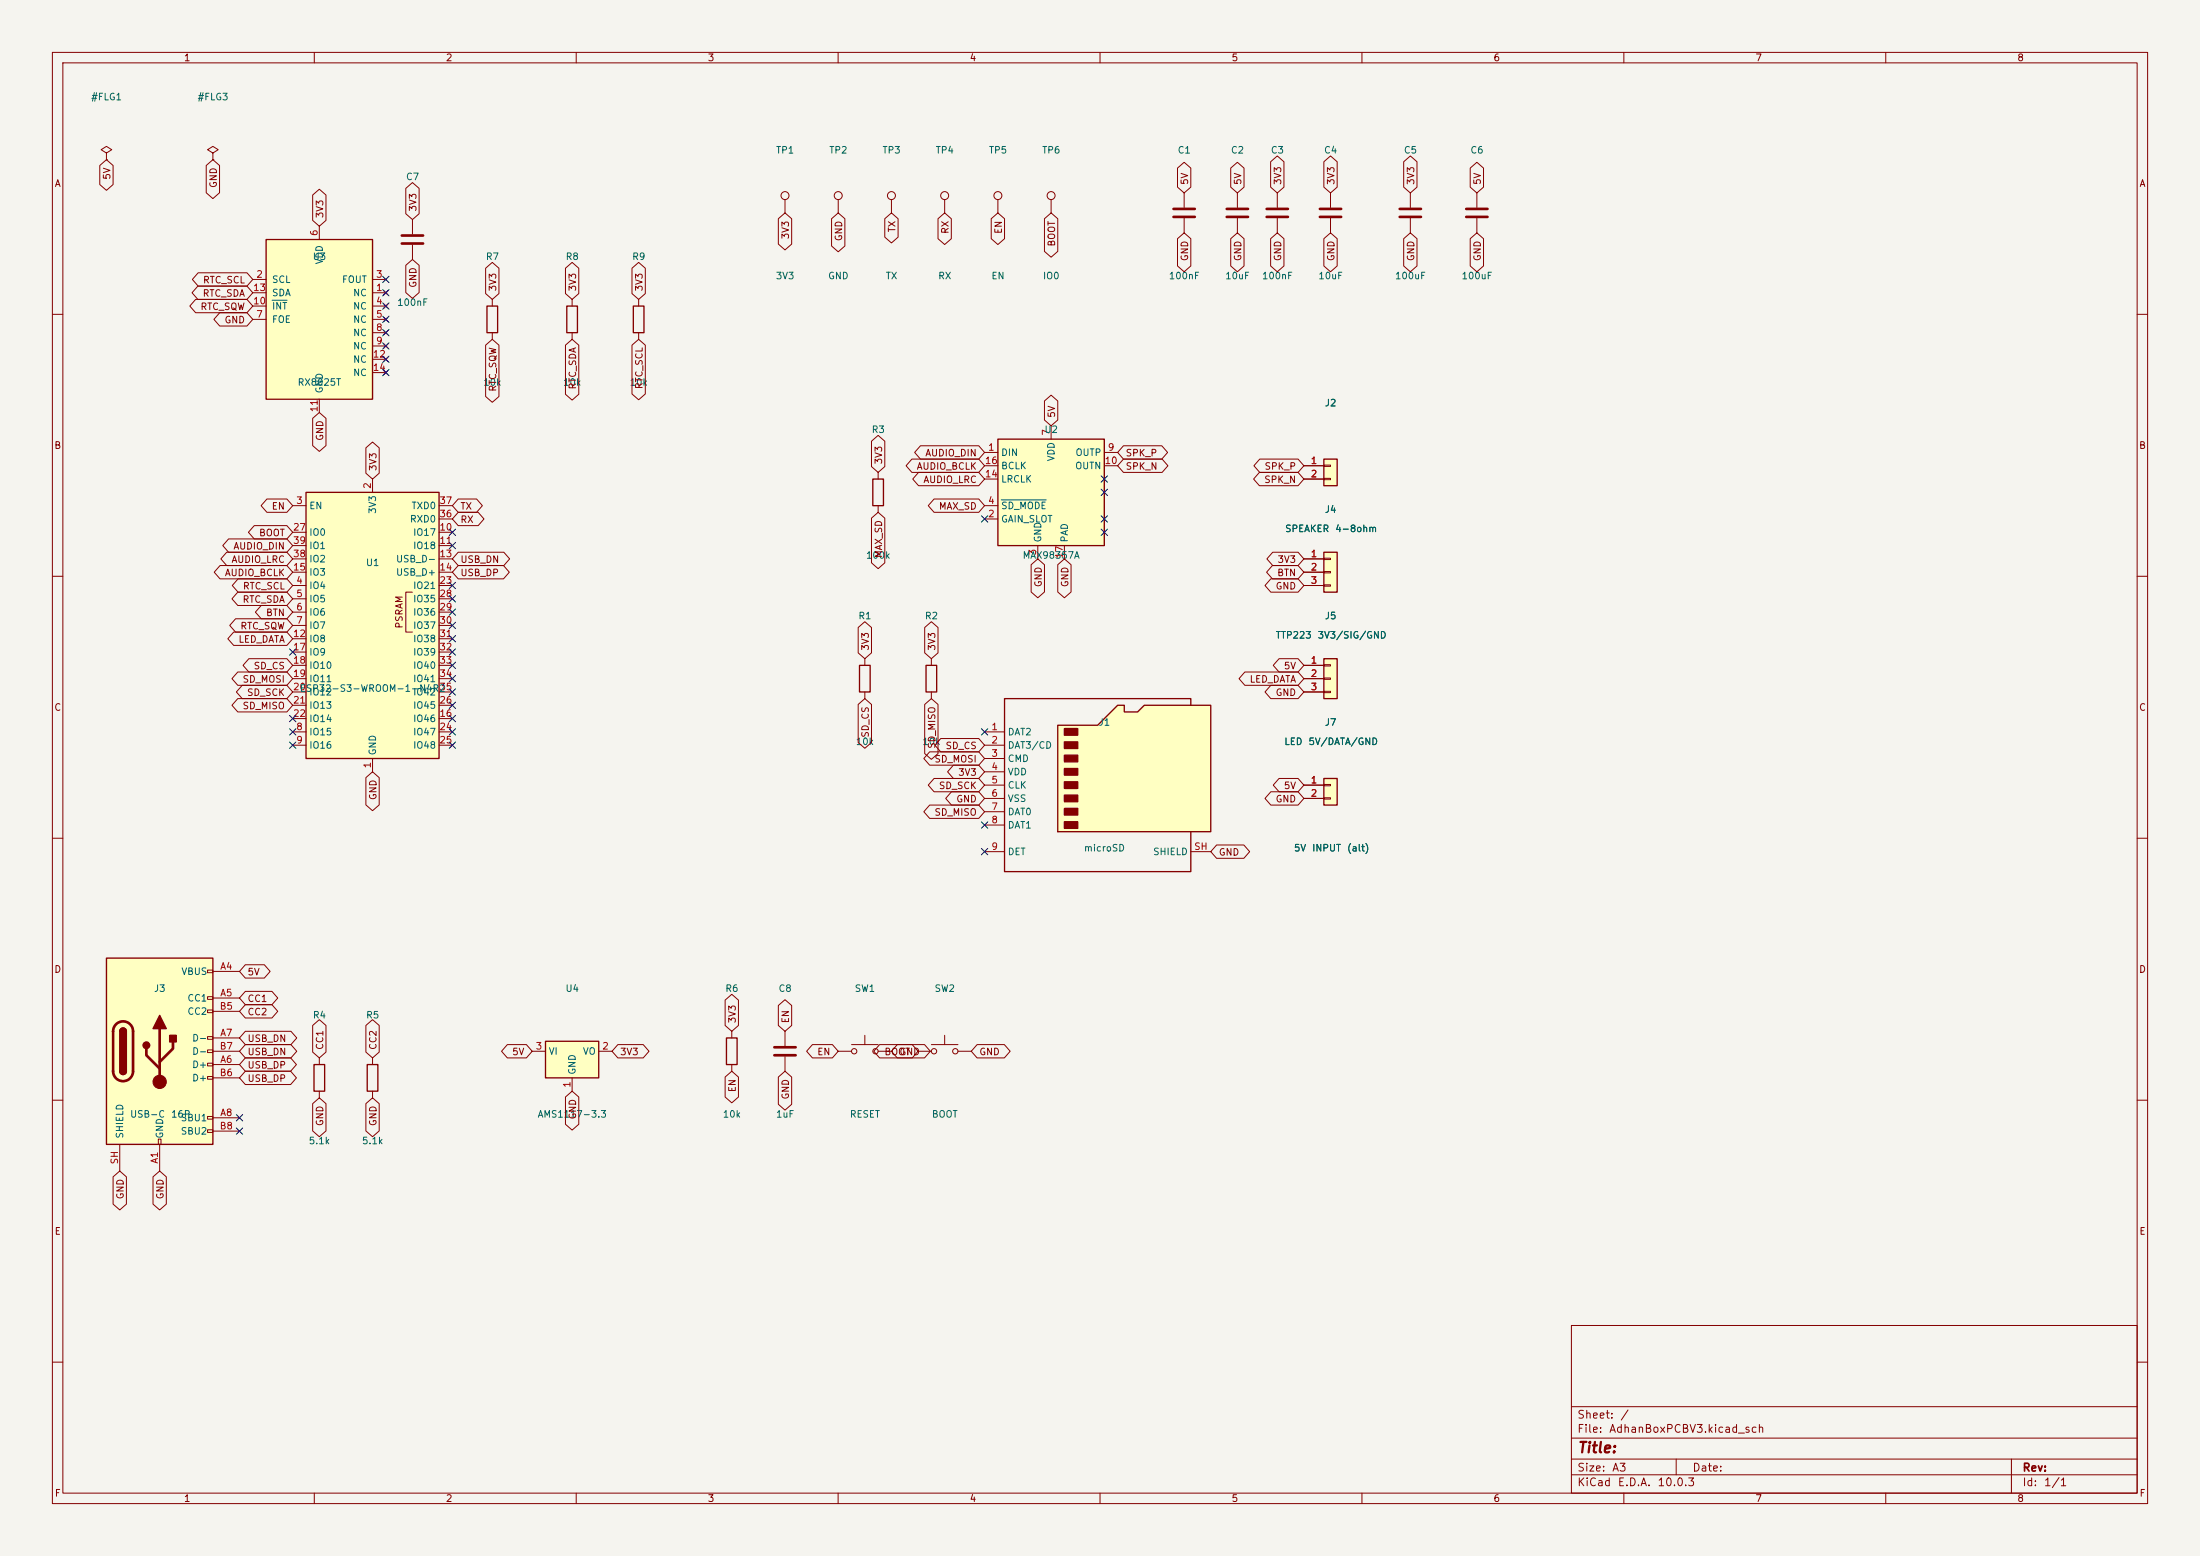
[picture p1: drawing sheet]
<svg xmlns="http://www.w3.org/2000/svg" width="420mm" height="297mm" viewBox="0 0 420 297" stroke-linecap="round" stroke-linejoin="round" font-family="sans-serif">
<path d="M0 0h420v297h-420z" fill="#f5f4ef" stroke="#f5f4ef" stroke-width=".19"/>
<g fill="none" stroke="#840000" stroke-width=".19">
<path d="M10 10h400v277h-400zM12 12h396v273h-396zM60 10v2M110 10v2M160 10v2M210 10v2M260 10v2M310 10v2M360 10v2M200.7 38.1v2.5M243.8 36.8v2.8M254 36.8v2.8"/>
<path d="M269.2 36.8v2.8M281.9 36.8v2.8M243.8 41.7v2.8M254 41.7v2.8M269.2 41.7v2.8M281.9 41.7v2.8M10 60h2M408 60h2M167.6 90.2v1.2M167.6 96.5v1.3M10 110h2M408 110h2"/>
<path d="M10 160h2M408 160h2M10 210h2M61 201.9v1.3M61 208.3v1.3M71.1 201.9v1.3M71.1 208.3v1.3M408 210h2M300 253h108v32h-108zM10 260h2M300 278.5h108M300 274.5h108"/>
<path d="M300 268.5h108M320 278.5v3M384 278.5v6.5M408 260h2M60 285v2M110 285v2M160 285v2M210 285v2M260 285v2M300 281.5h108M310 285v2M360 285v2"/>
<circle cx="200.7" cy="37.3" r=".76"/>
</g>
<path d="M166.6 91.4h2.1v5.1h-2.1zM59.9 203.2h2.1v5.1h-2.1zM70.1 203.2h2v5.1h-2z" fill="none" stroke="#840000" stroke-width=".25"/>
<path d="M241.8 39.9h4.1M252 39.9h4M267.2 39.9h4.1M279.9 39.9h4.1M241.8 41.4h4.1M252 41.4h4M267.2 41.4h4.1M279.9 41.4h4.1" fill="none" stroke="#840000" stroke-width=".51"/>
<path d="M252.7 87.6h2.6v5.1h-2.6z" fill="#ffffc2"/>
<path d="M252.7 87.6h2.6v5.1h-2.6zM138.7 198.1h2v5.1h-2z" fill="none" stroke="#840000" stroke-width=".25"/>
<g fill="none" stroke="#840000" stroke-width=".19">
<path d="M149.9 38.1v2.5M160 38.1v2.5M170.2 38.1v2.5M180.3 38.1v2.5M226.1 36.8v2.8M236.2 36.8v2.8M226.1 41.7v2.8M236.2 41.7v2.8M248.9 88.9h3.8M248.9 91.4h3.8M252.7 88.8h1.3v.2h-1.3zM252.7 91.3h1.3v.3h-1.3z"/>
<path d="M139.7 196.9v1.2M149.9 196.9v2.7M162.6 199.4h5M165.1 197.6v1.8M177.8 199.4h5.1M180.3 197.6v1.8M139.7 203.2v1.3M149.9 201.7v2.8M160 200.7h2.6M167.6 200.7h2.6M175.3 200.7h2.5M182.9 200.7h2.5"/>
<circle cx="149.9" cy="37.3" r=".76"/>
<circle cx="160" cy="37.3" r=".76"/>
<circle cx="170.2" cy="37.3" r=".76"/>
<circle cx="180.3" cy="37.3" r=".76"/>
<circle cx="163.1" cy="200.7" r=".51"/>
<circle cx="167.1" cy="200.7" r=".51"/>
<circle cx="178.3" cy="200.7" r=".51"/>
<circle cx="182.4" cy="200.7" r=".51"/>
</g>
<path d="M224 39.9h4.1M234.2 39.9h4.1M224 41.4h4.1M234.2 41.4h4.1M147.8 199.9h4.1M147.8 201.4h4.1" fill="none" stroke="#840000" stroke-width=".51"/>
<path d="M104.1 198.8h10.2v6.9h-10.2z" fill="#ffffc2"/>
<path d="M104.1 198.8h10.2v6.9h-10.2z" fill="none" stroke="#840000" stroke-width=".25"/>
<path d="M101.6 200.7h2.5M109.2 205.7v2.6M114.3 200.7h2.5" fill="none" stroke="#840000" stroke-width=".19"/>
<path d="M20.3 182.9h20.3v35.5h-20.3z" fill="#ffffc2"/>
<g fill="none" stroke="#840000" stroke-width=".19">
<path d="M190.5 38.1v2.5M94 57.2v1.2M109.2 57.2v1.2M121.9 57.2v1.2M94 63.5v1.3M109.2 63.5v1.3M121.9 63.5v1.3M39.6 185.2h1v.5h-1zM39.6 190.2h1v.6h-1zM39.6 192.8h1v.5h-1zM39.6 197.9h1v.5h-1zM40.6 185.4h5.1"/>
<path d="M40.6 190.5h5.1M40.6 198.1h5.1M40.6 193h5.1M22.9 218.4v5.1M30.2 217.4h.5v1h-.5zM30.5 218.4v5.1M39.6 200.4h1v.5h-1zM39.6 202.9h1v.6h-1zM39.6 205.5h1v.5h-1zM39.6 213.1h1v.5h-1zM39.6 215.6h1v.6h-1zM40.6 203.2h5.1"/>
<path d="M40.6 213.4h5.1M40.6 205.7h5.1M40.6 200.7h5.1M40.6 215.9h5.1"/>
<circle cx="190.5" cy="37.3" r=".76"/>
</g>
<path d="M93 58.4h2v5.1h-2zM108.2 58.4h2v5.1h-2zM120.9 58.4h2v5.1h-2zM20.3 182.9h20.3v35.5h-20.3zM22.9 196.9a.64 .64 0 0 1 .6-.7 .64 .64 0 0 1 .6 .7M22.9 204.5a.64 .64 0 0 0 .6 .6 .64 .64 0 0 0 .6-.6" fill="none" stroke="#840000" stroke-width=".25"/>
<path d="M22.1 195.5a1.9 1.9 0 0 1 2.1-.4 1.9 1.9 0 0 1 1.2 1.8v7.6a1.91 1.91 0 0 1-1.9 1.9 1.91 1.91 0 0 1-1.9-1.9v-7.8l.2-.6zM30.5 196.3v10.2M33 198.9v1.3l-2.5 2.5M27.9 200.2v1.2l2.6 2.6" fill="none" stroke="#840000" stroke-width=".51"/>
<g fill="#840000" stroke="#840000" stroke-width=".25">
<path d="M22.9 196.9h1.2v7.6h-1.2z"/>
<path d="M23 196.4a.64 .64 0 0 1 .7-.1 .64 .64 0 0 1 .4 .6h-1.2z"/>
<path d="M22.9 204.5h1.2a.64 .64 0 0 1-.6 .6 .64 .64 0 0 1-.6-.6z"/>
<path d="M30.5 193.8l1.2 2.5h-2.5z"/>
<path d="M32.4 197.6h1.3v1.3h-1.3z"/>
<circle cx="27.9" cy="199.5" r=".63"/>
</g>
<circle cx="30.5" cy="206.5" r="1.27" fill="#840000" stroke="#840000" stroke-width=".19"/>
<path d="M58.4 94h25.4v50.8h-25.4z" fill="#ffffc2"/>
<path d="M58.4 94h25.4v50.8h-25.4zM164.1 127h2v5.1h-2zM176.8 127h2v5.1h-2z" fill="none" stroke="#840000" stroke-width=".25"/>
<g fill="none" stroke="#840000" stroke-width=".19">
<path d="M20.3 29.2l1-.6-1-.7-1 .7 1 .6v1.3M20.3 30.5h.1M40.6 29.2l1.1-.6-1.1-.7-1 .7 1 .6v1.3M40.6 30.5h.1M55.9 96.5h2.5M71.1 91.4v2.6M83.8 96.5h2.6M83.8 99.1h2.6M55.9 111.8h2.5M55.9 114.3h2.5M55.9 116.8h2.5M55.9 119.4h2.5"/>
<path d="M55.9 101.6h2.5M55.9 104.1h2.5M55.9 106.7h2.5M55.9 109.2h2.5M78.7 113h-1.2v7.7h1.2M83.8 111.8h2.6M83.8 114.3h2.6M83.8 116.8h2.6M83.8 119.4h2.6M83.8 101.6h2.6M83.8 104.1h2.6M83.8 106.7h2.6"/>
<path d="M83.8 109.2h2.6M55.9 139.7h2.5M55.9 121.9h2.5M55.9 137.2h2.5M55.9 124.5h2.5M55.9 127h2.5M55.9 129.5h2.5M55.9 132.1h2.5M55.9 134.6h2.5M83.8 139.7h2.6M83.8 121.9h2.6M83.8 137.2h2.6"/>
<path d="M83.8 124.5h2.6M83.8 127h2.6M83.8 129.5h2.6M83.8 132.1h2.6M83.8 134.6h2.6M165.1 125.7v1.3M165.1 132.1v1.3M177.8 125.7v1.3M177.8 132.1v1.3M55.9 142.2h2.5M71.1 144.8v2.5M83.8 142.2h2.6"/>
</g>
<path d="M50.8 45.7h20.3v30.5h-20.3z" fill="#ffffc2"/>
<path d="M50.8 45.7h20.3v30.5h-20.3z" fill="none" stroke="#840000" stroke-width=".25"/>
<g fill="none" stroke="#840000" stroke-width=".19">
<path d="M48.3 55.9h2.5M48.3 53.3h2.5M48.3 58.4h2.5M61 43.2v2.5M71.1 55.9h2.6M71.1 53.3h2.6M71.1 58.4h2.6M73.3 55.5l.7 .8M73.3 58l.7 .8M74 55.5l-.7 .8M74 58l-.7 .8M78.7 41.9v2.8"/>
<path d="M78.7 46.7v2.8M48.3 61h2.5M61 76.2v2.5M71.1 61h2.6M71.1 63.5h2.6M71.1 66h2.6M71.1 68.6h2.6M71.1 71.1h2.6M73.3 60.6l.7 .7M73.3 63.1l.7 .8M73.3 65.7l.7 .7M73.3 68.2l.7 .8"/>
<path d="M73.3 70.7l.7 .8M74 60.6l-.7 .7M74 63.1l-.7 .8M74 65.7l-.7 .7M74 68.2l-.7 .8M74 70.7l-.7 .8"/>
</g>
<path d="M51.9 57.3h2.9" fill="none" stroke="#006464" stroke-width=".19"/>
<path d="M76.7 45h4.1M76.7 46.5h4.1" fill="none" stroke="#840000" stroke-width=".51"/>
<path d="M252.7 125.7h2.6v7.7h-2.6z" fill="#ffffc2"/>
<path d="M252.7 125.7h2.6v7.7h-2.6z" fill="none" stroke="#840000" stroke-width=".25"/>
<path d="M248.9 127h3.8M248.9 129.5h3.8M248.9 132.1h3.8M252.7 126.9h1.3v.2h-1.3zM252.7 129.4h1.3v.3h-1.3zM252.7 132h1.3v.2h-1.3z" fill="none" stroke="#840000" stroke-width=".19"/>
<path d="M201.9 138.4h7.6l3.9-3.8h1.2v1.3h2.6l1.2-1.3h12.7v24.2h-29.2z" fill="#ffffc2"/>
<path d="M201.9 138.4h7.6l3.9-3.8h1.2v1.3h2.6l1.2-1.3h12.7v24.2h-29.2zM227.3 134.6v-1.2h-35.5v33h35.5v-7.6" fill="none" stroke="#840000" stroke-width=".25"/>
<g fill="#840000" stroke="#840000" stroke-width=".25">
<path d="M203.2 139.1h2.5v1.2h-2.5z"/>
<path d="M203.2 141.6h2.5v1.3h-2.5z"/>
<path d="M203.2 144.1h2.5v1.3h-2.5z"/>
<path d="M203.2 146.7h2.5v1.3h-2.5z"/>
<path d="M203.2 149.2h2.5v1.3h-2.5z"/>
<path d="M203.2 151.8h2.5v1.2h-2.5z"/>
<path d="M203.2 154.3h2.5v1.3h-2.5z"/>
<path d="M203.2 156.8h2.5v1.3h-2.5z"/>
</g>
<path d="M188 139.7h3.8M188 142.2h3.8M188 144.8h3.8M188 147.3h3.8M188 149.9h3.8M188 152.4h3.8M188 154.9h3.8M188 157.5h3.8M188 162.6h3.8M227.3 162.6h3.8" fill="none" stroke="#840000" stroke-width=".19"/>
<path d="M252.7 148.6h2.6v5.1h-2.6z" fill="#ffffc2"/>
<path d="M252.7 148.6h2.6v5.1h-2.6z" fill="none" stroke="#840000" stroke-width=".25"/>
<path d="M248.9 149.9h3.8M248.9 152.4h3.8M252.7 149.7h1.3v.3h-1.3zM252.7 152.3h1.3v.2h-1.3z" fill="none" stroke="#840000" stroke-width=".19"/>
<path d="M190.5 83.8h20.3v20.3h-20.3z" fill="#ffffc2"/>
<path d="M190.5 83.8h20.3v20.3h-20.3z" fill="none" stroke="#840000" stroke-width=".25"/>
<path d="M188 86.4h2.5M188 99.1h2.5M188 96.5h2.5M188 88.9h2.5M188 91.4h2.5M200.7 81.3v2.5M210.8 86.4h2.6M210.8 88.9h2.6M198.1 104.1v2.6M203.2 104.1v2.6" fill="none" stroke="#840000" stroke-width=".19"/>
<path d="M191.1 95.4h8.6" fill="none" stroke="#006464" stroke-width=".19"/>
<path d="M252.7 105.4h2.6v7.6h-2.6z" fill="#ffffc2"/>
<path d="M252.7 105.4h2.6v7.6h-2.6z" fill="none" stroke="#840000" stroke-width=".25"/>
<g fill="none" stroke="#840000" stroke-width=".19">
<path d="M19 31.6l1.3-1.1 1.3 1.1v3.6l-1.3 1.1-1.3-1.1zM39.4 31.6l1.2-1.1 1.3 1.1v5.2l-1.3 1.1-1.2-1.1zM59.7 37.2l1.3-1.1 1.2 1.1v4.9l-1.2 1.1-1.3-1.1zM77.5 36l1.2-1.2 1.3 1.2v4.8l-1.3 1.1-1.2-1.1zM224.8 32.1l1.3-1.1 1.2 1.1v3.6l-1.2 1.1-1.3-1.1zM234.9 32.1l1.3-1.1 1.3 1.1v3.6l-1.3 1.1-1.3-1.1zM242.6 30.9l1.2-1.1 1.3 1.1v4.8l-1.3 1.1-1.2-1.1zM252.7 30.9l1.3-1.1 1.3 1.1v4.8l-1.3 1.1-1.3-1.1zM268 30.9l1.2-1.1 1.3 1.1v4.8l-1.3 1.1-1.2-1.1zM280.7 32.1l1.2-1.1 1.3 1.1v3.6l-1.3 1.1-1.2-1.1zM37.3 57.1h9.8l1.2 1.3-1.2 1.3h-9.8l-1.1-1.3zM37.8 54.6h9.3l1.2 1.3-1.2 1.3h-9.3l-1.1-1.3z"/>
<path d="M37.8 52.1h9.3l1.2 1.2-1.2 1.3h-9.3l-1.1-1.3zM41.9 59.7h5.2l1.2 1.3-1.2 1.2h-5.2l-1.1-1.2zM77.5 50.6l1.2-1.1 1.3 1.1v5.2l-1.3 1.2-1.2-1.2zM92.7 51.2l1.3-1.1 1.3 1.1v4.8l-1.3 1.2-1.3-1.2zM107.9 51.2l1.3-1.1 1.3 1.1v4.8l-1.3 1.2-1.3-1.2zM120.6 51.2l1.3-1.1 1.3 1.1v4.8l-1.3 1.2-1.3-1.2zM148.6 41.8l1.3-1.2 1.2 1.2v4.8l-1.2 1.1-1.3-1.1zM158.7 41.8l1.3-1.2 1.3 1.2v5.2l-1.3 1.1-1.3-1.1zM168.9 41.8l1.3-1.2 1.3 1.2v3.5l-1.3 1.1-1.3-1.1zM179.1 41.8l1.2-1.2 1.3 1.2v3.8l-1.3 1.1-1.2-1.1zM189.2 41.8l1.3-1.2 1.3 1.2v3.8l-1.3 1.1-1.3-1.1zM199.4 41.8l1.3-1.2 1.2 1.2v6.2l-1.2 1.1-1.3-1.1z"/>
<path d="M224.8 45.6l1.3-1.1 1.2 1.1v5.2l-1.2 1.1-1.3-1.1zM234.9 45.6l1.3-1.1 1.3 1.1v5.2l-1.3 1.1-1.3-1.1zM242.6 45.6l1.2-1.1 1.3 1.1v5.2l-1.3 1.1-1.2-1.1zM252.7 45.6l1.3-1.1 1.3 1.1v5.2l-1.3 1.1-1.3-1.1zM268 45.6l1.2-1.1 1.3 1.1v5.2l-1.3 1.1-1.2-1.1zM280.7 45.6l1.2-1.1 1.3 1.1v5.2l-1.3 1.1-1.2-1.1zM59.7 79.9l1.3-1.2 1.2 1.2v5.2l-1.2 1.1-1.3-1.1zM92.7 65.9l1.3-1.1 1.3 1.1v9.8l-1.3 1.1-1.3-1.1zM107.9 65.9l1.3-1.1 1.3 1.1v9.4l-1.3 1.1-1.3-1.1zM120.6 65.9l1.3-1.1 1.3 1.1v9.3l-1.3 1.1-1.3-1.1zM199.4 76.5l1.3-1.1 1.2 1.1v3.7l-1.2 1.1-1.3-1.1zM51 95.2h3.8l1.1 1.3-1.1 1.3h-3.8l-1.2-1.3z"/>
<path d="M69.8 85.5l1.3-1.1 1.3 1.1v4.8l-1.3 1.1-1.3-1.1zM87.5 95.2h3.5l1.1 1.3-1.1 1.3h-3.5l-1.1-1.3zM87.5 97.8h3.8l1.1 1.3-1.1 1.2h-3.8l-1.1-1.2zM166.4 84.2l1.2-1.1 1.3 1.1v4.9l-1.3 1.1-1.2-1.1zM166.4 98.9l1.2-1.1 1.3 1.1v8.5l-1.3 1.1-1.2-1.1zM174.1 87.6h12.7l1.2 1.3-1.2 1.3h-12.7l-1.1-1.3zM175.4 90.2h11.4l1.2 1.2-1.2 1.3h-11.4l-1.2-1.3zM175.7 85.1h11.1l1.2 1.3-1.2 1.2h-11.1l-1.1-1.2zM178.3 95.2h8.5l1.2 1.3-1.2 1.3h-8.5l-1.1-1.3zM214.5 87.6h7.4l1.1 1.3-1.1 1.3h-7.4l-1.1-1.3zM214.5 85.1h7.3l1.1 1.3-1.1 1.2h-7.3l-1.1-1.2zM240.4 90.2h7.4l1.1 1.2-1.1 1.3h-7.4l-1.1-1.3z"/>
<path d="M240.5 87.6h7.3l1.1 1.3-1.1 1.3h-7.3l-1.1-1.3zM248.9 88.9h3.8M248.9 91.4h3.8M42 107.9h12.8l1.1 1.3-1.1 1.3h-12.8l-1.1-1.3zM43.3 105.4h11.5l1.1 1.3-1.1 1.3h-11.5l-1.1-1.3zM43.6 102.9h11.2l1.1 1.2-1.1 1.3h-11.2l-1.1-1.3zM45 118.1h9.8l1.1 1.3-1.1 1.3h-9.8l-1.1-1.3zM45.4 113h9.4l1.1 1.3-1.1 1.3h-9.4l-1.1-1.3zM45.5 110.5h9.3l1.1 1.3-1.1 1.2h-9.3l-1.2-1.2zM48.5 100.3h6.3l1.1 1.3-1.1 1.3h-6.3l-1.1-1.3zM49.9 115.6h4.9l1.1 1.2-1.1 1.3h-4.9l-1.1-1.3zM87.5 105.4h8.7l1.1 1.3-1.1 1.3h-8.7l-1.1-1.3z"/>
<path d="M87.5 107.9h8.6l1.1 1.3-1.1 1.3h-8.6l-1.1-1.3zM163.8 119.8l1.3-1.1 1.3 1.1v4.8l-1.3 1.1-1.3-1.1zM176.5 119.8l1.3-1.1 1.3 1.1v4.8l-1.3 1.1-1.3-1.1zM196.8 107.8l1.3-1.1 1.3 1.1v5.2l-1.3 1.1-1.3-1.1zM201.9 107.8l1.3-1.1 1.3 1.1v5.2l-1.3 1.1-1.3-1.1zM242.6 110.5h5.2l1.1 1.3-1.1 1.2h-5.2l-1.1-1.2zM242.9 107.9h4.9l1.1 1.3-1.1 1.3h-4.9l-1.1-1.3zM243 105.4h4.8l1.1 1.3-1.1 1.3h-4.8l-1.1-1.3zM248.9 106.7h3.8M248.9 109.2h3.8M248.9 111.8h3.8M252.7 106.6h1.3v.2h-1.3z"/>
<path d="M252.7 109.1h1.3v.2h-1.3zM252.7 111.6h1.3v.3h-1.3zM44.6 120.6h10.2l1.1 1.3-1.1 1.3h-10.2l-1.1-1.3zM45.4 133.3h9.4l1.1 1.3-1.1 1.3h-9.4l-1.1-1.3zM45.4 128.3h9.4l1.1 1.2-1.1 1.3h-9.4l-1.1-1.3zM46.2 130.8h8.6l1.1 1.3-1.1 1.3h-8.6l-1.1-1.3zM47.5 125.7h7.3l1.1 1.3-1.1 1.3h-7.3l-1.1-1.3zM163.8 134.5l1.3-1.1 1.3 1.1v7.2l-1.3 1.1-1.3-1.1zM176.5 134.5l1.3-1.1 1.3 1.1v9.3l-1.3 1.2-1.3-1.2zM237.6 128.3h10.2l1.1 1.2-1.1 1.3h-10.2l-1.1-1.3zM242.6 130.8h5.2l1.1 1.3-1.1 1.3h-5.2l-1.1-1.3zM244.2 125.7h3.6l1.1 1.3-1.1 1.3h-3.6l-1.1-1.3z"/>
<path d="M248.9 127h3.8M248.9 129.5h3.8M248.9 132.1h3.8M69.8 148.4l1.3-1.1 1.3 1.1v5.2l-1.3 1.1-1.3-1.1zM177.5 143.5h9.3l1.2 1.3-1.2 1.3h-9.3l-1.1-1.3zM177.5 153.7h9.3l1.2 1.2-1.2 1.3h-9.3l-1.1-1.3zM178.3 148.6h8.5l1.2 1.3-1.2 1.2h-8.5l-1.1-1.2zM179.6 141h7.2l1.2 1.2-1.2 1.3h-7.2l-1.1-1.3zM181.6 151.1h5.2l1.2 1.3-1.2 1.3h-5.2l-1.1-1.3zM182 146h4.8l1.2 1.3-1.2 1.3h-4.8l-1.1-1.3zM242.6 151.1h5.2l1.1 1.3-1.1 1.3h-5.2l-1.1-1.3zM244.2 148.6h3.6l1.1 1.3-1.1 1.2h-3.6l-1.1-1.2z"/>
<path d="M248.9 149.9h3.8M248.9 152.4h3.8M232.3 161.3h5.2l1.1 1.3-1.1 1.2h-5.2l-1.2-1.2zM46.8 196.8h8.7l1.2 1.3-1.2 1.3h-8.7l-1.1-1.3zM46.8 199.4h8.7l1.2 1.3-1.2 1.2h-8.7l-1.1-1.2zM46.8 184.1h3.7l1.1 1.3-1.1 1.3h-3.7l-1.1-1.3zM46.8 189.2h5.1l1.1 1.3-1.1 1.3h-5.1l-1.1-1.3zM46.8 191.8h5.1l1.1 1.2-1.1 1.3h-5.1l-1.1-1.3zM59.7 195.7l1.3-1.1 1.2 1.1v5.1l-1.2 1.1-1.3-1.1zM69.8 195.7l1.3-1.1 1.3 1.1v5.1l-1.3 1.1-1.3-1.1zM96.9 199.4h3.6l1.1 1.3-1.1 1.2h-3.6l-1.2-1.2zM118 199.4h4.8l1.1 1.3-1.1 1.2h-4.8l-1.2-1.2z"/>
<path d="M138.4 190.9l1.3-1.1 1.3 1.1v4.8l-1.3 1.2-1.3-1.2zM148.6 191.9l1.3-1.1 1.2 1.1v3.8l-1.2 1.2-1.3-1.2zM155.1 199.4h3.8l1.1 1.3-1.1 1.2h-3.8l-1.1-1.2zM167.9 199.4h6.2l1.2 1.3-1.2 1.2h-6.2l-1.1-1.2zM171.3 199.4h5.2l1.1 1.3-1.1 1.2h-5.2l-1.1-1.2zM186.5 199.4h5.2l1.1 1.3-1.1 1.2h-5.2l-1.1-1.2zM46.8 201.9h8.7l1.1 1.3-1.1 1.3h-8.7l-1.1-1.3zM46.8 204.5h8.7l1.1 1.2-1.1 1.3h-8.7l-1.1-1.3zM59.7 210.7l1.3-1.1 1.2 1.1v5.2l-1.2 1.1-1.3-1.1zM69.8 210.7l1.3-1.1 1.3 1.1v5.2l-1.3 1.1-1.3-1.1zM107.9 209.4l1.3-1.1 1.3 1.1v5.2l-1.3 1.1-1.3-1.1zM138.4 205.6l1.3-1.1 1.3 1.1v3.8l-1.3 1.1-1.3-1.1z"/>
<path d="M148.6 205.6l1.3-1.1 1.2 1.1v5.2l-1.2 1.1-1.3-1.1zM21.6 224.6l1.3-1.1 1.2 1.1v5.2l-1.2 1.1-1.3-1.1zM29.2 224.6l1.3-1.1 1.3 1.1v5.2l-1.3 1.1-1.3-1.1z"/>
</g>
<g fill="none" stroke="#000084" stroke-width=".19">
<path d="M73.1 57.8l1.2 1.2M73.1 55.3l1.2 1.2M73.1 52.7l1.2 1.2M74.3 57.8l-1.2 1.2M74.3 55.3l-1.2 1.2M74.3 52.7l-1.2 1.2M73.1 70.5l1.2 1.2M73.1 68l1.2 1.2M73.1 65.4l1.2 1.2M73.1 62.9l1.2 1.2M73.1 60.4l1.2 1.2M74.3 70.5l-1.2 1.2"/>
<path d="M74.3 68l-1.2 1.2M74.3 65.4l-1.2 1.2M74.3 62.9l-1.2 1.2M74.3 60.4l-1.2 1.2M187.4 98.5l1.2 1.2M188.6 98.5l-1.2 1.2M210.2 90.8l1.2 1.2M210.2 98.5l1.2 1.2M210.2 93.4l1.2 1.2M211.4 90.8l-1.2 1.2M211.4 98.5l-1.2 1.2M211.4 93.4l-1.2 1.2"/>
<path d="M85.8 118.8l1.2 1.2M85.8 116.2l1.2 1.2M85.8 113.7l1.2 1.2M85.8 111.2l1.2 1.2M85.8 103.5l1.2 1.2M85.8 101l1.2 1.2M87 111.2l-1.2 1.2M87 118.8l-1.2 1.2M87 116.2l-1.2 1.2M87 113.7l-1.2 1.2M87 103.5l-1.2 1.2M87 101l-1.2 1.2"/>
<path d="M210.2 101l1.2 1.2M211.4 101l-1.2 1.2M55.3 123.9l1.2 1.2M55.3 139.1l1.2 1.2M55.3 136.6l1.2 1.2M56.5 123.9l-1.2 1.2M56.5 139.1l-1.2 1.2M56.5 136.6l-1.2 1.2M85.8 139.1l1.2 1.2M85.8 136.6l1.2 1.2M85.8 134l1.2 1.2M85.8 131.5l1.2 1.2"/>
<path d="M85.8 128.9l1.2 1.2M85.8 126.4l1.2 1.2M85.8 123.9l1.2 1.2M85.8 121.3l1.2 1.2M87 139.1l-1.2 1.2M87 136.6l-1.2 1.2M87 134l-1.2 1.2M87 131.5l-1.2 1.2M87 128.9l-1.2 1.2M87 126.4l-1.2 1.2M87 123.9l-1.2 1.2M87 121.3l-1.2 1.2"/>
<path d="M187.4 139.1l1.2 1.2M188.6 139.1l-1.2 1.2M55.3 141.6l1.2 1.2M56.5 141.6l-1.2 1.2M85.8 141.6l1.2 1.2M87 141.6l-1.2 1.2M187.4 156.9l1.2 1.2M188.6 156.9l-1.2 1.2M187.4 162l1.2 1.2M188.6 162l-1.2 1.2M45.1 215.3l1.2 1.2M45.1 212.8l1.2 1.2"/>
<path d="M46.3 215.3l-1.2 1.2M46.3 212.8l-1.2 1.2"/>
</g>
<text font-size="2" fill="#840000" x="301" y="277.8">Title:</text>
<g font-size="1.5" fill="#840000">
<text x="301" y="273.8">File:</text>
<text x="301" y="271.1">Sheet:</text>
<text x="307.1" y="273.8">AdhanBoxPCBV3.kicad_sch</text>
<text x="309.2" y="271.1">/</text>
<text x="301" y="281.2">Size:</text>
<text x="307.6" y="281.2">A3</text>
<text x="323" y="281.2">Date:</text>
<text x="386" y="281.2">Rev:</text>
<text x="301" y="284">KiCad</text>
<text x="308.7" y="284">E.D.A.</text>
<text x="316.3" y="284">10.0.3</text>
<text x="386" y="284">Id:</text>
<text x="390.1" y="284">1/1</text>
</g>
<g font-size="1.3" fill="#840000">
<text x="35" y="12">1</text>
<text x="85" y="12">2</text>
<text x="135" y="12">3</text>
<text x="185" y="12">4</text>
<text x="235" y="12">5</text>
<text x="285" y="12">6</text>
<text x="335" y="12">7</text>
<text x="385" y="12">8</text>
<text x="10.3" y="36">A</text>
<text x="21.4" y="34.4" transform="rotate(-90 21.4 34.4)">5V</text>
<text x="41.7" y="36" transform="rotate(-90 41.7 36)">GND</text>
<text x="227.1" y="35.4" transform="rotate(-90 227.1 35.4)">5V</text>
<text x="237.3" y="35.4" transform="rotate(-90 237.3 35.4)">5V</text>
<text x="244.9" y="35.4" transform="rotate(-90 244.9 35.4)">3V3</text>
<text x="255.1" y="35.4" transform="rotate(-90 255.1 35.4)">3V3</text>
<text x="270.3" y="35.4" transform="rotate(-90 270.3 35.4)">3V3</text>
<text x="283" y="35.4" transform="rotate(-90 283 35.4)">5V</text>
<text x="408.3" y="36">A</text>
<text x="62" y="41.8" transform="rotate(-90 62 41.8)">3V3</text>
<text x="79.8" y="40.5" transform="rotate(-90 79.8 40.5)">3V3</text>
<text x="150.9" y="45.8" transform="rotate(-90 150.9 45.8)">3V3</text>
<text x="161.1" y="46.1" transform="rotate(-90 161.1 46.1)">GND</text>
<text x="171.2" y="44.4" transform="rotate(-90 171.2 44.4)">TX</text>
<text x="181.4" y="44.8" transform="rotate(-90 181.4 44.8)">RX</text>
<text x="191.6" y="44.8" transform="rotate(-90 191.6 44.8)">EN</text>
<text x="201.7" y="47.2" transform="rotate(-90 201.7 47.2)">BOOT</text>
<text x="227.1" y="50" transform="rotate(-90 227.1 50)">GND</text>
<text x="237.3" y="50" transform="rotate(-90 237.3 50)">GND</text>
<text x="244.9" y="50" transform="rotate(-90 244.9 50)">GND</text>
<text x="255.1" y="50" transform="rotate(-90 255.1 50)">GND</text>
<text x="270.3" y="50" transform="rotate(-90 270.3 50)">GND</text>
<text x="283" y="50" transform="rotate(-90 283 50)">GND</text>
<text x="38.2" y="59.5">RTC_SQW</text>
<text x="38.6" y="56.9">RTC_SDA</text>
<text x="38.6" y="54.4">RTC_SCL</text>
<text x="79.8" y="55" transform="rotate(-90 79.8 55)">GND</text>
<text x="95" y="55.7" transform="rotate(-90 95 55.7)">3V3</text>
<text x="110.3" y="55.7" transform="rotate(-90 110.3 55.7)">3V3</text>
<text x="123" y="55.7" transform="rotate(-90 123 55.7)">3V3</text>
<text x="42.8" y="62">GND</text>
<text x="95" y="74.9" transform="rotate(-90 95 74.9)">RTC_SQW</text>
<text x="110.3" y="74.4" transform="rotate(-90 110.3 74.4)">RTC_SDA</text>
<text x="123" y="74.4" transform="rotate(-90 123 74.4)">RTC_SCL</text>
<text x="201.7" y="79.9" transform="rotate(-90 201.7 79.9)">5V</text>
<text x="10.3" y="86">B</text>
<text x="62" y="84.2" transform="rotate(-90 62 84.2)">GND</text>
<text x="168.7" y="88.7" transform="rotate(-90 168.7 88.7)">3V3</text>
<text x="174.9" y="90">AUDIO_BCLK</text>
<text x="176.5" y="87.4">AUDIO_DIN</text>
<text x="214.8" y="90">SPK_N</text>
<text x="214.8" y="87.4">SPK_P</text>
<text x="241.3" y="90">SPK_P</text>
<text x="408.2" y="86">B</text>
<text x="72.2" y="90" transform="rotate(-90 72.2 90)">3V3</text>
<text x="176.2" y="92.5">AUDIO_LRC</text>
<text x="241.2" y="92.5">SPK_N</text>
<text x="51.8" y="97.6">EN</text>
<text x="87.8" y="97.6">TX</text>
<text x="87.8" y="100.1">RX</text>
<text x="179.1" y="97.6">MAX_SD</text>
<text x="44.1" y="107.7">AUDIO_LRC</text>
<text x="44.5" y="105.2">AUDIO_DIN</text>
<text x="49.3" y="102.7">BOOT</text>
<text x="87.8" y="107.7">USB_DN</text>
<text x="168.7" y="106.6" transform="rotate(-90 168.7 106.6)">MAX_SD</text>
<text x="243.8" y="107.7">3V3</text>
<text x="42.8" y="110.3">AUDIO_BCLK</text>
<text x="46.3" y="112.8">RTC_SCL</text>
<text x="87.8" y="110.3">USB_DP</text>
<text x="199.2" y="112.2" transform="rotate(-90 199.2 112.2)">GND</text>
<text x="204.3" y="112.2" transform="rotate(-90 204.3 112.2)">GND</text>
<text x="243.4" y="112.8">GND</text>
<text x="243.7" y="110.3">BTN</text>
<text x="46.2" y="115.4">RTC_SDA</text>
<text x="50.7" y="117.9">BTN</text>
<text x="45.4" y="123">LED_DATA</text>
<text x="45.8" y="120.4">RTC_SQW</text>
<text x="77.2" y="120.1" transform="rotate(-90 77.2 120.1)">PSRAM</text>
<text x="166.2" y="124.3" transform="rotate(-90 166.2 124.3)">3V3</text>
<text x="178.9" y="124.3" transform="rotate(-90 178.9 124.3)">3V3</text>
<text x="46.2" y="130.6">SD_MOSI</text>
<text x="48.3" y="128.1">SD_CS</text>
<text x="238.5" y="130.6">LED_DATA</text>
<text x="245" y="128.1">5V</text>
<text x="10.3" y="136">C</text>
<text x="46.2" y="135.7">SD_MISO</text>
<text x="47.1" y="133.1">SD_SCK</text>
<text x="243.4" y="133.1">GND</text>
<text x="408.2" y="136">C</text>
<text x="166.2" y="140.9" transform="rotate(-90 166.2 140.9)">SD_CS</text>
<text x="178.9" y="143" transform="rotate(-90 178.9 143)">SD_MISO</text>
<text x="180.4" y="143.3">SD_CS</text>
<text x="178.3" y="145.8">SD_MOSI</text>
<text x="182.8" y="148.4">3V3</text>
<text x="72.2" y="152.8" transform="rotate(-90 72.2 152.8)">GND</text>
<text x="179.1" y="150.9">SD_SCK</text>
<text x="182.5" y="153.5">GND</text>
<text x="243.4" y="153.5">GND</text>
<text x="245" y="150.9">5V</text>
<text x="178.3" y="156">SD_MISO</text>
<text x="232.6" y="163.6">GND</text>
<text x="10.3" y="186">D</text>
<text x="408.2" y="186">D</text>
<text x="47.1" y="186.5">5V</text>
<text x="47.1" y="191.6">CC1</text>
<text x="47.1" y="194.1">CC2</text>
<text x="140.8" y="195.4" transform="rotate(-90 140.8 195.4)">3V3</text>
<text x="150.9" y="195.4" transform="rotate(-90 150.9 195.4)">EN</text>
<text x="47.1" y="199.2">USB_DN</text>
<text x="47.1" y="201.7">USB_DN</text>
<text x="62" y="200.5" transform="rotate(-90 62 200.5)">CC1</text>
<text x="72.2" y="200.5" transform="rotate(-90 72.2 200.5)">CC2</text>
<text x="97.7" y="201.7">5V</text>
<text x="118.3" y="201.7">3V3</text>
<text x="155.9" y="201.7">EN</text>
<text x="168.7" y="201.7">BOOT</text>
<text x="171.6" y="201.7">GND</text>
<text x="186.8" y="201.7">GND</text>
<text x="47.1" y="204.3">USB_DP</text>
<text x="47.1" y="206.8">USB_DP</text>
<text x="140.8" y="208.6" transform="rotate(-90 140.8 208.6)">EN</text>
<text x="150.9" y="210" transform="rotate(-90 150.9 210)">GND</text>
<text x="62" y="215.1" transform="rotate(-90 62 215.1)">GND</text>
<text x="72.2" y="215.1" transform="rotate(-90 72.2 215.1)">GND</text>
<text x="110.3" y="213.8" transform="rotate(-90 110.3 213.8)">GND</text>
<text x="23.9" y="229" transform="rotate(-90 23.9 229)">GND</text>
<text x="31.5" y="229" transform="rotate(-90 31.5 229)">GND</text>
<text x="10.3" y="236">E</text>
<text x="408.3" y="236">E</text>
<text x="10.3" y="286">F</text>
<text x="35" y="287">1</text>
<text x="85" y="287">2</text>
<text x="135" y="287">3</text>
<text x="185" y="287">4</text>
<text x="235" y="287">5</text>
<text x="285" y="287">6</text>
<text x="335" y="287">7</text>
<text x="385" y="287">8</text>
<text x="408.3" y="286">F</text>
</g>
<g font-size="1.3" fill="#006464">
<text x="17.3" y="19.5">#FLG1</text>
<text x="37.6" y="19.5">#FLG3</text>
<text x="148" y="29.6">TP1</text>
<text x="158.2" y="29.6">TP2</text>
<text x="168.4" y="29.6">TP3</text>
<text x="178.5" y="29.6">TP4</text>
<text x="188.7" y="29.6">TP5</text>
<text x="198.8" y="29.6">TP6</text>
<text x="224.7" y="29.6">C1</text>
<text x="234.9" y="29.6">C2</text>
<text x="242.5" y="29.6">C3</text>
<text x="252.7" y="29.6">C4</text>
<text x="267.9" y="29.6">C5</text>
<text x="280.6" y="29.6">C6</text>
<text x="77.4" y="34.7">C7</text>
<text x="59.6" y="49.9">U3</text>
<text x="61.9" y="50.6" transform="rotate(-90 61.9 50.6)">VDD</text>
<text x="92.6" y="49.9">R7</text>
<text x="107.9" y="49.9">R8</text>
<text x="120.6" y="49.9">R9</text>
<text x="148" y="53.6">3V3</text>
<text x="158" y="53.6">GND</text>
<text x="169" y="53.6">TX</text>
<text x="179" y="53.6">RX</text>
<text x="189.2" y="53.6">EN</text>
<text x="199" y="53.6">IO0</text>
<text x="223" y="53.6">100nF</text>
<text x="233.8" y="53.6">10uF</text>
<text x="240.8" y="53.6">100nF</text>
<text x="251.6" y="53.6">10uF</text>
<text x="266.2" y="53.6">100uF</text>
<text x="278.9" y="53.6">100uF</text>
<text x="51.8" y="54.3">SCL</text>
<text x="51.8" y="59.4">INT</text>
<text x="51.8" y="56.9">SDA</text>
<text x="65.2" y="54.3">FOUT</text>
<text x="67.3" y="56.9">NC</text>
<text x="67.3" y="59.4">NC</text>
<text x="75.7" y="58.7">100nF</text>
<text x="51.8" y="61.9">FOE</text>
<text x="67.3" y="61.9">NC</text>
<text x="67.3" y="64.5">NC</text>
<text x="67.3" y="67">NC</text>
<text x="67.3" y="69.6">NC</text>
<text x="56.7" y="73.9">RX8025T</text>
<text x="61.9" y="75.2" transform="rotate(-90 61.9 75.2)">GND</text>
<text x="67.3" y="72.1">NC</text>
<text x="92.2" y="73.9">10k</text>
<text x="107.4" y="73.9">10k</text>
<text x="120.1" y="73.9">10k</text>
<text x="252.8" y="77.9">J2</text>
<text x="166.3" y="83">R3</text>
<text x="199.3" y="83">U2</text>
<text x="191" y="87.3">DIN</text>
<text x="191" y="89.9">BCLK</text>
<text x="201.6" y="88.2" transform="rotate(-90 201.6 88.2)">VDD</text>
<text x="205.1" y="89.9">OUTN</text>
<text x="205.2" y="87.3">OUTP</text>
<text x="191" y="92.4">LRCLK</text>
<text x="58.9" y="97.5">EN</text>
<text x="72.1" y="98.2" transform="rotate(-90 72.1 98.2)">3V3</text>
<text x="78.1" y="100">RXD0</text>
<text x="78.5" y="97.5">TXD0</text>
<text x="191" y="100">GAIN_SLOT</text>
<text x="191" y="97.5">SD_MODE</text>
<text x="245.2" y="101.9">SPEAKER</text>
<text x="252.8" y="98.2">J4</text>
<text x="254.8" y="101.9">4-8ohm</text>
<text x="58.9" y="102.6">IO0</text>
<text x="58.9" y="107.7">IO2</text>
<text x="58.9" y="105.1">IO1</text>
<text x="75.5" y="107.7">USB_D-</text>
<text x="78.8" y="102.6">IO17</text>
<text x="78.8" y="105.1">IO18</text>
<text x="165.2" y="107">100k</text>
<text x="195.1" y="107">MAX98357A</text>
<text x="199.1" y="103.6" transform="rotate(-90 199.1 103.6)">GND</text>
<text x="204.2" y="103.6" transform="rotate(-90 204.2 103.6)">PAD</text>
<text x="58.9" y="112.7">IO4</text>
<text x="58.9" y="110.2">IO3</text>
<text x="69.7" y="108.4">U1</text>
<text x="75.5" y="110.2">USB_D+</text>
<text x="78.8" y="112.7">IO21</text>
<text x="58.9" y="115.3">IO5</text>
<text x="58.9" y="117.8">IO6</text>
<text x="78.8" y="115.3">IO35</text>
<text x="78.8" y="117.8">IO36</text>
<text x="163.8" y="118.5">R1</text>
<text x="176.5" y="118.5">R2</text>
<text x="252.8" y="118.5">J5</text>
<text x="58.9" y="120.4">IO7</text>
<text x="58.9" y="122.9">IO8</text>
<text x="58.9" y="125.4">IO9</text>
<text x="78.8" y="120.4">IO37</text>
<text x="78.8" y="122.9">IO38</text>
<text x="78.8" y="125.4">IO39</text>
<text x="243.4" y="122.2">TTP223</text>
<text x="251.4" y="122.2">3V3/SIG/GND</text>
<text x="58.9" y="128">IO10</text>
<text x="58.9" y="130.5">IO11</text>
<text x="78.8" y="128">IO40</text>
<text x="78.8" y="130.5">IO41</text>
<text x="57.1" y="132.4">ESP32-S3-WROOM-1-N4R2</text>
<text x="58.9" y="133.1">IO12</text>
<text x="58.9" y="135.6">IO13</text>
<text x="78.8" y="135.6">IO45</text>
<text x="78.8" y="133.1">IO42</text>
<text x="58.9" y="140.7">IO15</text>
<text x="58.9" y="143.2">IO16</text>
<text x="58.9" y="138.1">IO14</text>
<text x="78.8" y="138.1">IO46</text>
<text x="78.8" y="140.7">IO47</text>
<text x="78.8" y="143.2">IO48</text>
<text x="163.3" y="142.5">10k</text>
<text x="176" y="142.5">10k</text>
<text x="192.3" y="140.7">DAT2</text>
<text x="192.3" y="143.2">DAT3/CD</text>
<text x="209.6" y="138.8">J1</text>
<text x="245.1" y="142.5">LED</text>
<text x="249.7" y="142.5">5V/DATA/GND</text>
<text x="252.8" y="138.8">J7</text>
<text x="72.1" y="144.3" transform="rotate(-90 72.1 144.3)">GND</text>
<text x="192.3" y="145.8">CMD</text>
<text x="192.3" y="148.3">VDD</text>
<text x="192.3" y="150.8">CLK</text>
<text x="192.3" y="153.4">VSS</text>
<text x="192.3" y="155.9">DAT0</text>
<text x="192.3" y="158.5">DAT1</text>
<text x="192.3" y="163.5">DET</text>
<text x="206.8" y="162.8">microSD</text>
<text x="220" y="163.5">SHIELD</text>
<text x="246.9" y="162.8">5V</text>
<text x="250.4" y="162.8">INPUT</text>
<text x="257.1" y="162.8">(alt)</text>
<text x="29.3" y="189.6">J3</text>
<text x="34.5" y="186.4">VBUS</text>
<text x="35.7" y="191.5">CC1</text>
<text x="107.8" y="189.6">U4</text>
<text x="138.4" y="189.6">R6</text>
<text x="148.5" y="189.6">C8</text>
<text x="163.1" y="189.6">SW1</text>
<text x="178.3" y="189.6">SW2</text>
<text x="35.7" y="194">CC2</text>
<text x="59.6" y="194.7">R4</text>
<text x="69.8" y="194.7">R5</text>
<text x="36.6" y="199.1">D-</text>
<text x="36.6" y="201.6">D-</text>
<text x="104.6" y="201.6">VI</text>
<text x="111.2" y="201.6">VO</text>
<text x="36.6" y="204.2">D+</text>
<text x="36.6" y="206.7">D+</text>
<text x="110.2" y="205.2" transform="rotate(-90 110.2 205.2)">GND</text>
<text x="24.7" y="213.6">USB-C</text>
<text x="32.5" y="213.6">16P</text>
<text x="34.4" y="214.3">SBU1</text>
<text x="102.5" y="213.6">AMS1117-3.3</text>
<text x="137.9" y="213.6">10k</text>
<text x="148" y="213.6">1uF</text>
<text x="162.1" y="213.6">RESET</text>
<text x="177.8" y="213.6">BOOT</text>
<text x="23.8" y="217.4" transform="rotate(-90 23.8 217.4)">SHIELD</text>
<text x="31.5" y="217.4" transform="rotate(-90 31.5 217.4)">GND</text>
<text x="34.4" y="216.9">SBU2</text>
<text x="58.8" y="218.7">5.1k</text>
<text x="69" y="218.7">5.1k</text>
</g>
<g font-size="1.3" fill="#a90000">
<text x="60.9" y="45.2" transform="rotate(-90 60.9 45.2)">6</text>
<text x="48.8" y="53.3">2</text>
<text x="71.7" y="53.3">3</text>
<text x="48.2" y="58.4">10</text>
<text x="48.2" y="55.9">13</text>
<text x="71.7" y="55.9">1</text>
<text x="71.7" y="58.4">4</text>
<text x="48.8" y="60.9">7</text>
<text x="71.7" y="60.9">5</text>
<text x="71.7" y="63.5">8</text>
<text x="71.1" y="68.6">12</text>
<text x="71.1" y="71.1">14</text>
<text x="71.7" y="66">9</text>
<text x="60.9" y="78.8" transform="rotate(-90 60.9 78.8)">11</text>
<text x="200.6" y="83.3" transform="rotate(-90 200.6 83.3)">7</text>
<text x="187.9" y="88.9">16</text>
<text x="188.5" y="86.3">1</text>
<text x="210.8" y="88.9">10</text>
<text x="211.4" y="86.3">9</text>
<text x="250.1" y="88.9">1</text>
<text x="71.1" y="93.4" transform="rotate(-90 71.1 93.4)">2</text>
<text x="187.9" y="91.4">14</text>
<text x="250.1" y="91.4">2</text>
<text x="55.8" y="101.6">27</text>
<text x="56.4" y="96.5">3</text>
<text x="83.8" y="101.6">10</text>
<text x="83.8" y="99">36</text>
<text x="83.8" y="96.5">37</text>
<text x="188.5" y="99">2</text>
<text x="188.5" y="96.5">4</text>
<text x="55.8" y="106.7">38</text>
<text x="55.8" y="104.1">39</text>
<text x="83.8" y="104.1">11</text>
<text x="83.8" y="106.7">13</text>
<text x="198.1" y="106.1" transform="rotate(-90 198.1 106.1)">3</text>
<text x="203.2" y="106.7" transform="rotate(-90 203.2 106.7)">17</text>
<text x="250.1" y="106.7">1</text>
<text x="55.8" y="109.2">15</text>
<text x="56.4" y="111.7">4</text>
<text x="83.8" y="109.2">14</text>
<text x="83.8" y="111.7">23</text>
<text x="250.1" y="109.2">2</text>
<text x="250.1" y="111.7">3</text>
<text x="56.4" y="114.3">5</text>
<text x="56.4" y="116.8">6</text>
<text x="56.4" y="119.4">7</text>
<text x="83.8" y="114.3">28</text>
<text x="83.8" y="116.8">29</text>
<text x="83.8" y="119.4">30</text>
<text x="55.8" y="121.9">12</text>
<text x="55.8" y="124.4">17</text>
<text x="83.8" y="121.9">31</text>
<text x="83.8" y="124.4">32</text>
<text x="55.8" y="127">18</text>
<text x="55.8" y="129.5">19</text>
<text x="83.8" y="127">33</text>
<text x="83.8" y="129.5">34</text>
<text x="250.1" y="127">1</text>
<text x="250.1" y="129.5">2</text>
<text x="55.8" y="132.1">20</text>
<text x="55.8" y="134.6">21</text>
<text x="55.8" y="137.1">22</text>
<text x="83.8" y="137.1">16</text>
<text x="83.8" y="134.6">26</text>
<text x="83.8" y="132.1">35</text>
<text x="250.1" y="132.1">3</text>
<text x="56.4" y="139.7">8</text>
<text x="56.4" y="142.2">9</text>
<text x="83.8" y="139.7">24</text>
<text x="83.8" y="142.2">25</text>
<text x="189.2" y="139.7">1</text>
<text x="189.2" y="142.2">2</text>
<text x="71.1" y="146.8" transform="rotate(-90 71.1 146.8)">1</text>
<text x="189.2" y="144.8">3</text>
<text x="189.2" y="147.3">4</text>
<text x="189.2" y="149.8">5</text>
<text x="250.1" y="149.8">1</text>
<text x="189.2" y="152.4">6</text>
<text x="189.2" y="154.9">7</text>
<text x="250.1" y="152.4">2</text>
<text x="189.2" y="157.5">8</text>
<text x="189.2" y="162.5">9</text>
<text x="227.9" y="162.5">SH</text>
<text x="41.9" y="185.4">A4</text>
<text x="41.9" y="190.5">A5</text>
<text x="41.8" y="193">B5</text>
<text x="41.8" y="200.6">B7</text>
<text x="41.9" y="203.2">A6</text>
<text x="41.9" y="198.1">A7</text>
<text x="102.2" y="200.6">3</text>
<text x="114.9" y="200.6">2</text>
<text x="41.8" y="205.7">B6</text>
<text x="109.2" y="207.7" transform="rotate(-90 109.2 207.7)">1</text>
<text x="41.8" y="215.9">B8</text>
<text x="41.9" y="213.3">A8</text>
<text x="22.8" y="222.4" transform="rotate(-90 22.8 222.4)">SH</text>
<text x="30.5" y="222.2" transform="rotate(-90 30.5 222.2)">A1</text>
</g>
</svg>
